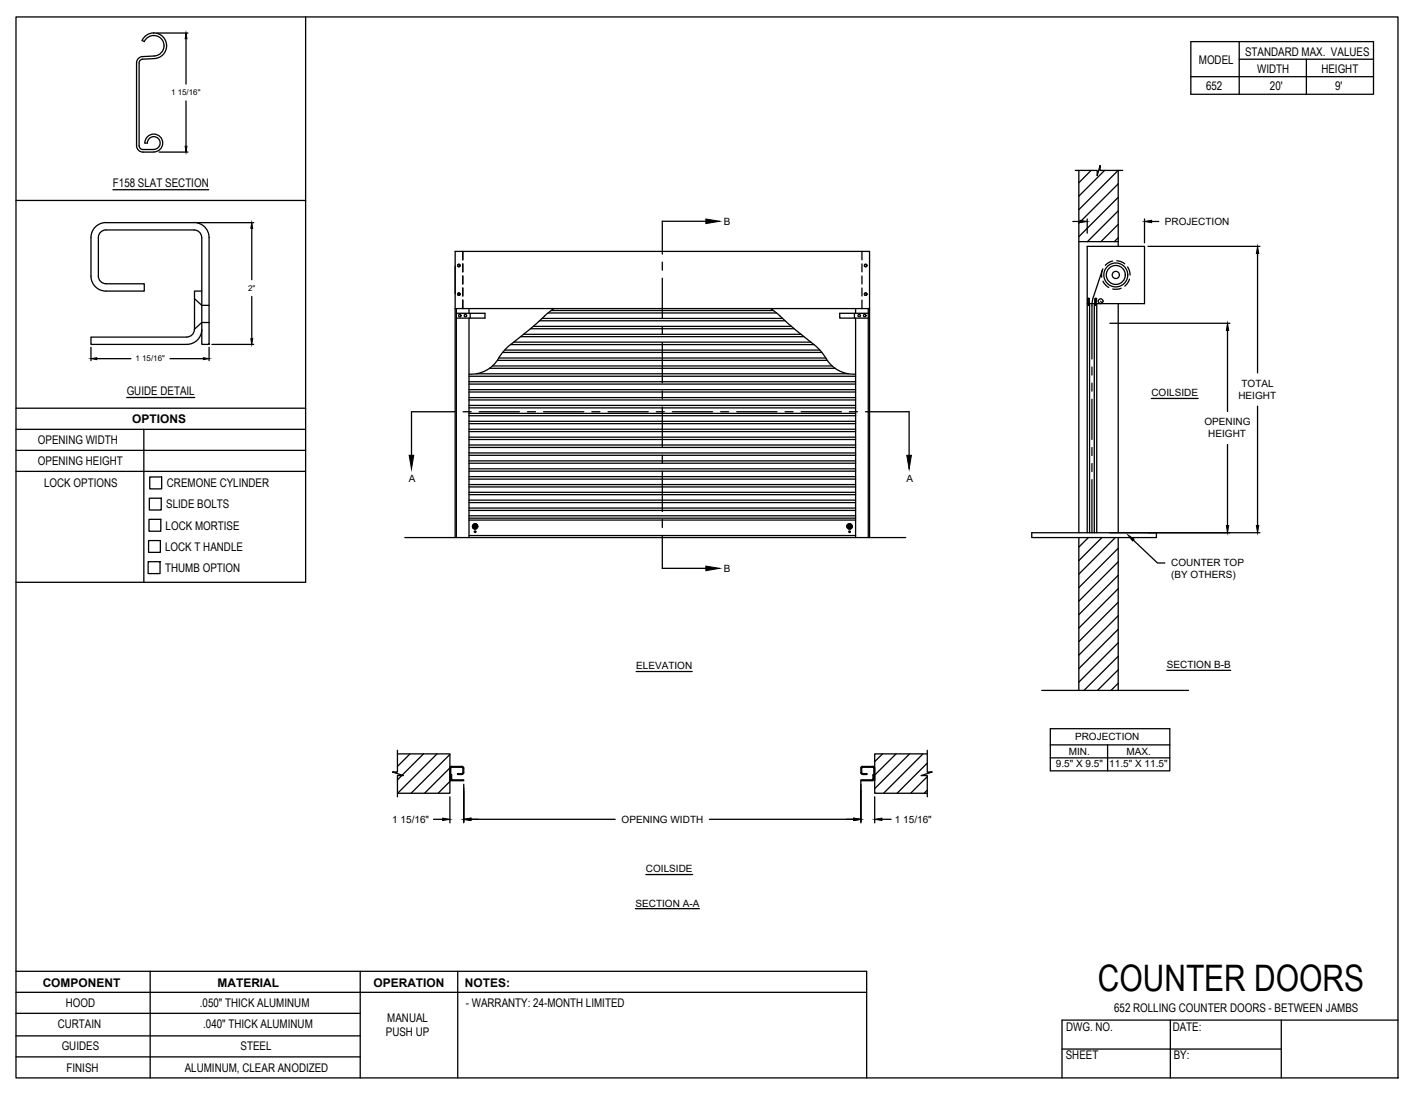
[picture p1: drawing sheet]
<svg xmlns="http://www.w3.org/2000/svg" width="279mm" height="216mm" viewBox="0 0 279 216" stroke-linecap="round" stroke-linejoin="round" font-family="sans-serif">
<!-- layer: ANNOTATIONS -->
<g fill="none" stroke="#000" stroke-width=".25">
<path d="M30.9 6.5h6.2M36.7 7.6v9M36.7 19.9v9M31.4 30h5.7M38.9 43.9h11.2M49.7 45.1v10.1M49.7 58.5v8.3M211.7 43.7h1.4M214.5 43.2v2.8M225.8 43.2v4.7M226.5 48.6h22.1M227.2 43.7h1.4"/>
<path d="M248.1 50v23.6M17.9 68.5v2.7M19.1 70.8h6.7M33.5 70.8h6.6M41.3 68.5v2.7M41.8 68h8.3M219 63.8h23.7M227.2 78.6h9.2M242.2 65.2v16M242.2 87.7v16M248.1 80.2v23.5M219 105.1h29.6"/>
<path d="M223.6 106.6l4.8 4.5h1.4M125.5 132.5h11.1M230.2 132.3h12.6M88.8 157.2v5.2M91.5 154.8v7.6M169.9 154.1v8.3M172.6 157.2v5.2M207.2 143.8h23.6v8.3h-23.6zM207.2 147h23.6M207.2 149.6h23.6M218.5 147v5.1M85.5 161.7h1.9"/>
<path d="M92.9 161.7h28.5M125.4 179.3h12.6M127.4 172.6h9.3M140 161.7h28.4M174 161.7h1.8"/>
</g>
<g fill="#000" stroke="#000" stroke-width=".2">
<path d="M36.7 6.5l.2 1.1h-.4zM36.5 28.9h.4l-.2 1.1zM49.7 43.9l.2 1.2h-.4zM213.1 43.5l1.4 .2-1.4 .2zM225.8 43.7l1.4-.2v.4zM248.1 48.6l.3 1.4h-.5zM17.9 70.8l1.2-.2v.4zM40.1 70.6l1.2 .2-1.2 .2zM49.5 66.8h.4l-.2 1.2zM242.2 63.8l.2 1.4h-.4zM222.6 105.6l1.2 .8-.3 .3zM242 103.7h.4l-.2 1.4z"/>
<path d="M247.9 103.7h.5l-.3 1.4zM87.4 161.5l1.4 .2-1.4 .2zM91.5 161.7l1.4-.2v.4zM168.4 161.5l1.5 .2-1.5 .2zM172.6 161.7l1.4-.2v.4z"/>
</g>
<!-- layer: PUSH UP -->
<g fill="none" stroke="#000" stroke-width=".25">
<path d="M212.2 33.6h4.3v1.1l.6-2v.9h4.4M212.9 33.6v71.5M215.3 33.6l-2.4 2.5M218 33.6l-5.1 5.1M220.6 33.6l-7.7 7.8M220.6 33.6v15M220.6 36.3l-7.7 7.7M220.6 38.9l-7.7 7.8M91.3 49.6v1.7M91.3 52.1v1.6M91.3 54.5v1.5M91.3 56.8v1.6"/>
<path d="M91.3 59.2v1.7M170.1 49.6v1.7M170.1 52.1v1.6M170.1 54.5v1.5M170.1 56.8v1.6M170.1 59.2v1.7M212.9 47.7h7.7M214.5 59.9v-11.3h11.3v11.3h-9.6M214.6 58.9h.3v1h-.3zM214.6 59.9h.1M214.8 58.9l.1 1M215 59.9h-.5v45.2"/>
<path d="M215 59.9h1.4v45.2M215 59.9v45.2M215.7 58.6l-.2 1.8v10.4M215.9 59.9v45.2M216 59.9l.1-1h.3l-.1 1M216 59.9h.3M216 59.9h.1M216.1 58.9l-.1 1M217.2 59.4l.2 .3 .3-.3M217.5 53.4l-1.7 5.2M217.6 53.1l-.2 .5v1.1M217.6 55.5l.5 .7 .7 .5"/>
<path d="M217.7 59.4a.48 .48 0 0 0-.5-.4 .48 .48 0 0 0-.5 .4 .48 .48 0 0 0 .5 .5M219.5 51.5l-.6 .3-.8 .6M220.4 51.5l.8 .1 .7 .5M220.6 59.9v45.2M220.6 41.6l-6 6.1M220.6 44.3l-3.4 3.4M220.6 46.9l-.7 .8M221.2 56.9l-.9 .2-.7-.1M222.5 52.7l.3 .6 .2 1M222.9 55.1l-.3 .5-.7 .9M89.8 60.9h81.8v-11.3h-81.8v56.5M90 60.9v45.2"/>
<path d="M90 61.8h5.7v1h-5.7M92.5 78.9h76.3M92.5 78.5h76.3M92.5 75.8h76.3M92.5 75.3h76.3M92.5 76.9h76.3M92.5 77.4h76.3M92.5 74.3h76.3M92.5 60.9v.9M92.5 62.8v43.3M92.8 61.8v1M94 73.8h73.4"/>
<path d="M96.6 72.7h68.2M97.2 72.2h67M98.1 71.1h65.1M98.4 70.7h64.5M99.2 69.6h63M99.6 69.1h62.2M100.8 68h59.8M100.8 67.9l-1.8 1.8a7.3 7.3 0 0 1-4.2 3.9l-2.3 .2M101.4 67.5h58.6M102.7 66.4h55.9M103.3 66h54.8M104.7 64.9h52"/>
<path d="M105.2 64.4h50.9M106.4 63.3h48.5M107 62.8h47.4M108.1 61.8h45.1M108.8 61.3h43.8M109.3 60.9l-1.5 1.2a63.2 63.2 0 0 1-7 5.9M152.1 60.9l8.4 7.1M160.6 67.9l1.7 1.8a7.3 7.3 0 0 0 5 4l1.5 .1M168.6 61.8v1M168.8 60.9v.9M168.8 62.8v43.3M171.3 61.8h-5.6v1h5.6"/>
<path d="M171.3 60.9v45.2M171.6 60.9v45.2M215.5 72.4v1.6M215.5 75.6v1.6M215.5 78.8v7.9M92.5 89.9h76.3M92.5 89.4h76.3M92.5 93h76.3M92.5 92.5h76.3M92.5 91h76.3M92.5 91.4h76.3M92.5 96.1h76.3"/>
<path d="M92.5 95.6h76.3M92.5 94.1h76.3M92.5 94.6h76.3M92.5 99.2h76.3M92.5 98.7h76.3M92.5 97.2h76.3M92.5 97.6h76.3M92.5 86.7h76.3M92.5 86.3h76.3M92.5 87.8h76.3M92.5 88.3h76.3M92.5 83.6h76.3"/>
<path d="M92.5 83.1h76.3M92.5 84.7h76.3M92.5 85.2h76.3M92.5 80.5h76.3M92.5 80h76.3M92.5 81.6h76.3M92.5 82h76.3M215.5 88.3v1.6M215.5 91.5v1.6M215.5 94.7v10.4M79.9 106.1h98.8M92.5 100.7h76.3"/>
<path d="M92.5 100.3h76.3M92.5 102.3h76.3M92.5 101.8h76.3M92.5 102.6h76.3M92.5 105.7h76.3M93.6 103.9l-.3 .3M93.6 103.4l-.3 .3M93.6 104l-.2 .2M93.7 103.4l-.5 .4M93.7 104l-.3 .3M93.7 104.1l-.2 .2M93.8 103.4l-.6 .5"/>
<path d="M93.8 103.4l-.6 .6M93.9 103.8l.2-.2-.2 .3M93.9 103.4l-.6 .7M94 103.4l-.7 .7M94 103.4l-.3 .3M94.1 103.5l-.3 .2M94.1 103.5l-.2 .3M94.2 103.7l-.7 .7M94.2 104.1l-.3 .3M94.3 103.8l-.6 .6M94.3 103.9l-.6 .5M94.3 103.9l-.5 .5"/>
<path d="M167.1 103.8l.6 .6M167.1 103.9l.5 .5M167.1 103.7l.7 .7M167.2 103.7l.7 .7M167.2 104.1l.2 .3M167.2 103.6l.3 .3M167.2 103.6l.3 .2M167.3 103.5l.2 .3M167.3 103.5l.3 .2M167.3 103.4l.3 .3M167.4 103.4l.7 .7M167.5 103.4l.6 .7"/>
<path d="M167.5 103.4l.6 .6M167.6 103.4l.5 .5M167.6 104.1l.3 .2M167.7 103.4l.4 .4M167.7 104l.3 .3M167.7 104l.3 .2M167.8 103.9l.2 .3-.2-.3M167.8 103.4l.3 .3M203.6 105.1h24.6v1h-24.6zM212.9 106.1v30.1M214.8 106.1l-1.9 1.9M216.5 107l-3.6 3.6"/>
<path d="M217.4 106.1l-.9 .9M220.1 106.1l-7.2 7.2M220.6 106.1v30.1M220.6 108.2l-7.7 7.8M220.6 110.9l-7.7 7.7M220.6 113.5l-7.7 7.8M220.6 116.2l-7.7 7.8M220.6 118.9l-7.7 7.7M205.5 136.2h29M220.6 121.5l-7.7 7.8M220.6 124.2l-7.7 7.8M220.6 126.9l-7.7 7.7"/>
<path d="M220.6 129.5l-6.7 6.7M220.6 132.2l-4 4M220.6 134.8l-1.4 1.4M78.4 148.8h10.4v7.7h-10.4M78.4 148.1v4.3h-1l2.2 .7h-1.2v4.1M79.3 153.1l-.9 .8M80.9 148.8l-2.5 2.5M83.6 148.8l-4.2 4.2M86.2 148.8l-7.7 7.7M88.8 153.6l.3 .1M88.8 148.9l-7.7 7.6M88.8 151.6l-5 4.9"/>
<path d="M88.8 154.2l-2.4 2.3M88.9 152.8h.2v1.1h2.4v.2l-2.4-.1-.2-.3zM89.1 151.4l-.2 .2v2.5h-.1v-2.5M89.1 153l-.3 .2M89.1 151.4h2.1M91.2 151.4l.1 .2v1l-1 .1v.1h.9l.3-.3v-.9l-.2-.3h-2.2h-.2l-.1 .3M170 151.6v.9M170.2 151.4l-.2 .2M170.2 151.4h2.1M172.1 153.9h-2.2v.2h2.2M172.2 151.4l.2 .2v2.5h.2v-2.5l-.2-.3h-2.4l-.2 .3 .1 1.1 .3 .1h.9v-.1h-.9l-.2-.2M172.3 153.7v-.9h.1v1.1l-.3 .2"/>
<path d="M172.3 153l.3 .2M172.3 153.7l-.2 .2M172.6 153.6l-.3 .1M174.1 148.8l-1.5 1.5M176.8 148.8l-4.2 4.2M179.5 148.8l-6.9 6.8M182.1 148.8l-7.8 7.7M183 148.8h-10.4v7.7h10.4M183 148.1v4.3h.9l-2.1 .7h1.2v4.1M183 150.6l-6 5.9M183 153.3l-3.3 3.2M183 155.9l-.6 .6"/>
<path d="M183.9 152.4h.1"/>
<circle cx="90.5" cy="52.4" r=".24"/>
<circle cx="90.5" cy="58" r=".24"/>
<circle cx="170.8" cy="58" r=".24"/>
<circle cx="170.8" cy="52.4" r=".24"/>
<circle cx="220.2" cy="54.3" r="1.87"/>
<circle cx="220.2" cy="54.3" r="2.36"/>
<circle cx="220.2" cy="54.3" r=".71"/>
<circle cx="90.7" cy="62.3" r=".24"/>
<circle cx="91.8" cy="62.3" r=".24"/>
<circle cx="169.5" cy="62.3" r=".24"/>
<circle cx="170.6" cy="62.3" r=".24"/>
<circle cx="214.7" cy="60.1" r=".1"/>
<circle cx="216.1" cy="60.1" r=".1"/>
<circle cx="93.7" cy="103.9" r=".52"/>
<circle cx="93.7" cy="104.9" r=".16"/>
<circle cx="93.7" cy="103.9" r=".16"/>
<circle cx="167.6" cy="103.9" r=".52"/>
<circle cx="167.6" cy="103.9" r=".16"/>
<circle cx="167.6" cy="104.9" r=".16"/>
</g>
<!-- layer: SECTION CUTS -->
<g fill="none" stroke="#000" stroke-width=".25">
<path d="M130.7 51.7v1.6M130.7 54.9v7.9M139.3 43.7h-8.6v6.4M130.7 64.4v1.6M130.7 67.6v7.9M130.7 77.1v1.6M89.8 81.3h-8.6v8.6M91.4 81.3h1.6M94.6 81.3h7.9M104.1 81.3h1.6M107.3 81.3h7.9M116.8 81.3h1.6"/>
<path d="M120 81.3h7.9M129.5 81.3h1.6M130.7 80.3v7.9M130.7 89.8v1.6M130.7 93v7.9M132.7 81.3h7.9M142.2 81.3h1.6M145.4 81.3h7.9M154.9 81.3h1.6M158.1 81.3h7.9M167.6 81.3h1.6M170.8 81.3h8.6v8.6"/>
<path d="M130.7 102.5v1.6M130.7 105.7v6.5h8.6"/>
</g>
<path d="M139.3 43.2l2.7 .5-2.7 .4zM80.7 89.9h.9l-.4 2.7zM178.9 89.9h.9l-.4 2.7zM139.3 111.7l2.7 .5-2.7 .4z" fill="#000" stroke="#000" stroke-width=".2"/>
<!-- layer: DETAILS -->
<g fill="none" stroke="#000" stroke-width=".25">
<path d="M28 8l.5 .2M28.1 11.2a1.26 1.26 0 0 0-1.2 1.2v16.4a1.26 1.26 0 0 0 1.3 1.2h2.1a1.77 1.77 0 0 0 1.8-1.8 1.77 1.77 0 0 0-1.8-1.7 1.77 1.77 0 0 0-1.7 1.7h.5a1.27 1.27 0 0 1 1.3-1.2 1.27 1.27 0 0 1 1.2 1.2 1.27 1.27 0 0 1-1.2 1.3h-2.2a.75 .75 0 0 1-.7-.7v-16.4a.75 .75 0 0 1 .7-.7M30.3 6.5a2.51 2.51 0 0 0-2.3 1.5M30.3 7a2.02 2.02 0 0 0-1.8 1.2M30.3 6.5h.1M30.3 7h.1M30.3 7a2.02 2.02 0 0 1 2.1 2 2.02 2.02 0 0 1-2 2l-2.3 .2M30.3 6.5a2.53 2.53 0 0 1 2.6 2.5 2.53 2.53 0 0 1-2.4 2.6l-2.3 .1M20.9 43.9a2.95 2.95 0 0 0-3 3v7.6a2.95 2.95 0 0 0 3 2.9h7.6v-1.4h-7.6a1.49 1.49 0 0 1-1.5-1.5v-7.6a1.49 1.49 0 0 1 1.5-1.5h17.4M20.9 43.9h17.4M38.3 43.9a2.95 2.95 0 0 1 3 3v21.1h-1.5v-21.1a1.54 1.54 0 0 0-1.5-1.5M38.4 58.9l1.4 1.4h1.5"/>
<path d="M39.8 57.4h-1.4v7.6a1.54 1.54 0 0 1-1.5 1.5M39.8 65a2.95 2.95 0 0 1-2.9 3h-19v-1.5h19M41.3 63.6h-1.5l-1.4 1.4"/>
</g>
<path d="M41.3 68h.1" fill="none" stroke="#000" stroke-width=".2"/>
<!-- layer: TITLE BLOCK -->
<g fill="none" stroke="#000" stroke-width=".25">
<path d="M3.2 3.3h272.6v209.4h-272.6zM60.3 3.3v111.6h-57.1M235 8.2h36v10.4h-36zM235 15.1h36M244.5 11.7h26.5M244.5 8.2v10.4M3.2 39.6h57.1M22.3 37.4h18.9M25 78.4h13.4M3.2 88.9h57.1M3.2 93h57.1M3.2 84.7h57.1"/>
<path d="M3.2 80.6h57.1M28.4 84.7v30.2M29.5 98.3h2.3v2.3h-2.3zM29.5 94.1h2.4v2.4h-2.4zM29.2 110.8h2.4v2.4h-2.4zM29.3 106.7h2.3v2.3h-2.3zM29.4 102.5h2.3v2.3h-2.3zM3.2 200h67.9M3.2 195.8h167.8M3.2 191.7h167.8v21M29.6 191.7v21M71.1 191.7v21"/>
<path d="M90.3 191.7v21M3.2 208.6h67.9M3.2 204.4h67.9M209.6 207h43.2M230.9 201.3v11.4M252.8 201.3v11.4M275.8 201.3h-66.2v11.4"/>
</g>
<!-- layer: 0 -->
<path d="M257.8 11.7v6.9" fill="none" stroke="#000" stroke-width=".25"/>
<text font-size="7.2" x="216.6" y="195.5">COUNTER DOORS</text>
<g font-size="2.4">
<text x="245.7" y="11.1">STANDARD MAX. VALUES</text>
<text x="236.6" y="12.7">MODEL</text>
<text x="238" y="17.8">652</text>
<text x="248.1" y="14.4">WIDTH</text>
<text x="250.6" y="17.8">20'</text>
<text x="260.7" y="14.4">HEIGHT</text>
<text x="263.4" y="17.8">9'</text>
<text x="22.3" y="36.9">F158 SLAT SECTION</text>
<text x="25" y="78">GUIDE DETAIL</text>
<text x="26.1" y="83.4">OPTIONS</text>
<text x="7.5" y="87.7">OPENING WIDTH</text>
<text x="7.5" y="91.8">OPENING HEIGHT</text>
<text x="8.7" y="96.2">LOCK OPTIONS</text>
<text x="32.8" y="100.4">SLIDE BOLTS</text>
<text x="32.9" y="96.2">CREMONE CYLINDER</text>
<text x="32.7" y="104.5">LOCK MORTISE</text>
<text x="32.6" y="108.7">LOCK T HANDLE</text>
<text x="32.6" y="112.9">THUMB OPTION</text>
<text x="8.4" y="194.7">COMPONENT</text>
<text x="42.9" y="194.7">MATERIAL</text>
<text x="73.7" y="194.7">OPERATION</text>
<text x="91.7" y="194.7">NOTES:</text>
<text x="11.4" y="202.8">CURTAIN</text>
<text x="13" y="198.8">HOOD</text>
<text x="39.4" y="198.6">.050&quot; THICK ALUMINUM</text>
<text x="40.1" y="202.9">.040&quot; THICK ALUMINUM</text>
<text x="76.4" y="201.6">MANUAL</text>
<text x="91.9" y="198.6">- WARRANTY: 24-MONTH LIMITED</text>
<text x="210.4" y="203.6">DWG. NO.</text>
<text x="219.8" y="199.8">652 ROLLING COUNTER DOORS - BETWEEN JAMBS</text>
<text x="231.4" y="203.4">DATE:</text>
<text x="12.2" y="207.3">GUIDES</text>
<text x="47.5" y="207.2">STEEL</text>
<text x="76.1" y="204.5">PUSH UP</text>
<text x="210.3" y="209.1">SHEET</text>
<text x="231.6" y="209">BY:</text>
<text x="13.1" y="211.5">FINISH</text>
<text x="36.5" y="211.6">ALUMINUM, CLEAR ANODIZED</text>
</g>
<g font-size="2">
<text x="142.9" y="44.4">B</text>
<text x="229.8" y="44.4">PROJECTION</text>
<text x="245" y="76.4">TOTAL</text>
<text x="227.2" y="78.2">COILSIDE</text>
<text x="237.7" y="84">OPENING</text>
<text x="244.3" y="78.8">HEIGHT</text>
<text x="238.4" y="86.3">HEIGHT</text>
<text x="80.7" y="95.2">A</text>
<text x="178.9" y="95.2">A</text>
<text x="142.9" y="112.9">B</text>
<text x="231.1" y="111.6">COUNTER TOP</text>
<text x="231.1" y="114">(BY OTHERS)</text>
<text x="230.2" y="131.9">SECTION B-B</text>
<text x="125.5" y="132.1">ELEVATION</text>
<text x="210.9" y="149">MIN.</text>
<text x="212.1" y="146.1">PROJECTION</text>
<text x="222.3" y="149">MAX.</text>
<text x="208.3" y="151.4">9.5&quot; X 9.5&quot;</text>
<text x="218.9" y="151.4">11.5&quot; X 11.5&quot;</text>
<text x="77.4" y="162.4">1 15/16&quot;</text>
<text x="122.7" y="162.4">OPENING WIDTH</text>
<text x="176.6" y="162.4">1 15/16&quot;</text>
<text x="127.4" y="172.2">COILSIDE</text>
<text x="125.4" y="178.9">SECTION A-A</text>
</g>
<g font-size="1.6">
<text x="33.8" y="18.8">1 15/16&quot;</text>
<text x="49" y="57.4">2&quot;</text>
<text x="26.7" y="71.3">1 15/16&quot;</text>
</g>
</svg>
